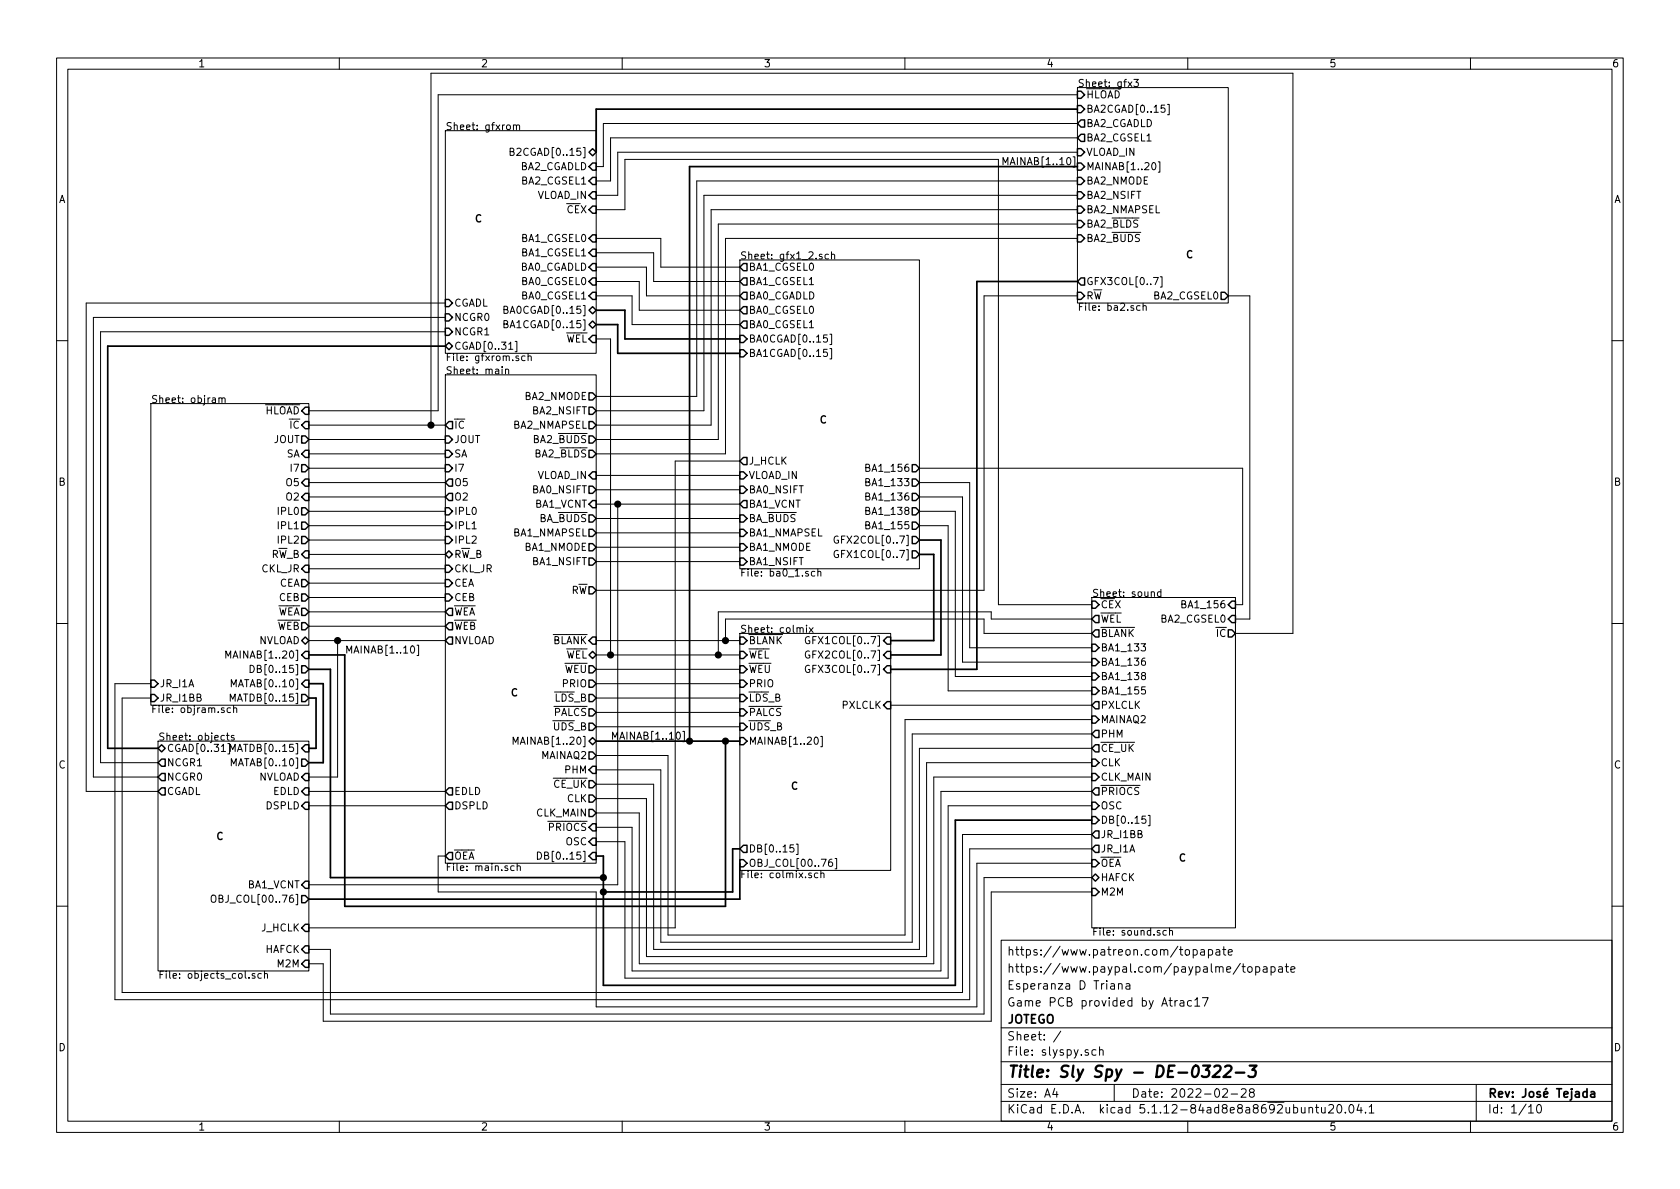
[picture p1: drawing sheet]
<svg xmlns="http://www.w3.org/2000/svg" width="297mm" height="210mm" viewBox="0 0 297 210" stroke-linecap="round" stroke-linejoin="round" font-family="sans-serif">
<g fill="none" stroke="#000" stroke-width=".18">
<path d="M10 10.3h277v189.9h-277zM12 12.2h273v186.1h-273zM60 10.3v1.9M110 10.3v1.9M160 10.3v1.9M190.5 15.5h26.7v38.1h-26.7zM190.5 16.8h-113v55.8h-22.9M199.5 14.5l.6 .8M200.1 14.5l-.6 .8M200.5 14h.8l-.5 .5 .4 .2v.5l-.2 .1-.5-.1M205.9 18.6h-.6v.6l.2-.1 .4 .1v.5l-.1 .2-.5-.2M206.4 18.5h.3v1.8h-.3"/>
<path d="M210 10.3v1.9M260 10.3v1.9M78.7 23.1h26.7v39.4h-26.7zM90.2 26.8h.5l.2-.2-.1-.3-.6-.1v1.3h.5l.2-.1v-.4l-.3-.2M90.8 22.2l.2-.1h.3v.8M90.8 22.1v.8M91.3 22.3l.2-.2h.3l.1 .8M105.4 37.1h5.1v-8.9h66v78.7h16.5M177.3 29.1v-1.2l.5 .9 .4-.9v1.2M190.5 37.1h-64.8v38.1h-20.3M190.5 34.5h-66v38.1h-19.1M190.5 39.6h-63.5v38.1h-21.6"/>
<path d="M190.5 24.4h-82.6v7.6h-2.5M190.5 21.8h-83.8v7.7h-1.3M190.5 32h-67.3v38.1h-17.8M190.5 26.9h-81.3v7.6h-3.8M203.8 28.9l.1-.2a.67 .67 0 0 1 .5 .7 .67 .67 0 0 1-.5 .6l-.3-.5zM204.8 28.6h.3v1.8h-.3M78.7 58.7h-60.9v76.2h10.1M78.7 56.1h-62.2v81.3h11.4M78.7 53.6h-63.5v86.3h12.7M89.1 57.3l.5-.1 .2-.2-.1-.2-.6-.1v1.3h.5l.2-.3v-.2l-.3-.2M89.1 54.8l.5-.1 .2-.2-.1-.2-.6-.2v1.3h.5l.2-.2v-.2l-.3-.2M105.4 47.2h8.9v5.1h16.5"/>
<path d="M105.4 44.7h10.2v5.1h15.2M105.4 42.2h11.4v5h14M105.4 52.3h6.4v5.1h19M105.4 49.8h7.6v5.1h17.8M105.4 59.9h2.5v55.9M130.8 46h31.8v54.6h-31.8zM146.3 59.2h-.7v.6l.2-.1 .5 .1v.6l-.2 .1-.5-.1M146.5 45h-.4l-.2 .2 .1 .5h.5M146.7 59.1h.3v1.8h-.3M147 45.1l.2-.1h.3l.1 .8M147 44.5v1.3M190.5 52.3h-16.5v52.1h-68.6"/>
<path d="M190.5 42.2h-62.2v38.1h-22.9M201.6 54.1l-.4-.1-.2 .3 .1 .5h.5M202.1 54.2l.2-.2 .3 .1 .1 .8M202.1 53.6v1.3M203.9 49.1h.9l-.6 1.2M205.2 48.9h.3v1.9h-.3M217.2 52.3h3.8v57.2h-2.6M10 60.2h2M26.7 71.4h27.9v53.3h-27.9zM38.7 70.5l.2-.1h.3v.8M38.7 70.4v.8M39.2 70.5l.2-.1h.3l.1 .8"/>
<path d="M54.6 75.2h24.1M54.6 77.7h24.1M76.2 75.2v-62.3h152.4v99.1h-10.2M78.7 66.3h26.7v86.3h-26.7zM88.8 64.8v.2M88.8 65.3v.8M89.4 65.4l.2-.1h.3v.8M89.4 65.3v.8M91.1 60.4h.3v1.8h-.3M91.7 63l-.3-.1-.2 .2 .1 .2 .4 .1v.3h-.5M92.8 63l-.3-.1-.3 .3 .2 .5h.4M93.4 63.1l.1-.2 .4 .1v.8"/>
<path d="M93.4 62.5v1.3M146.3 61.8h-.7v.6l.2-.2 .5 .2v.5l-.2 .1-.5-.1M146.7 61.6h.3v1.9h-.3M285 60.2h2M54.6 95.5h24.1M54.6 98h24.1M54.6 82.8h24.1M54.6 93h24.1M54.6 90.4h24.1M54.6 87.9h24.1M54.6 85.3h24.1M54.6 80.3h24.1"/>
<path d="M83.5 93.5h.7M105.4 89.1h25.4M105.4 86.6h25.4M105.4 84.1h25.4M105.4 91.7h25.4M105.4 99.3h25.4M105.4 96.8h25.4M105.4 94.2h25.4M109.2 89.1v67.4h-54.6M130.8 81.5h-11.4v82.6h-64.8M148.2 94.9a.59 .59 0 0 0-.7 .5 .59 .59 0 0 0 .7 .6l.1-.5h-.3M148.2 97.4a.59 .59 0 0 0-.7 .6 .59 .59 0 0 0 .7 .5l.1-.4h-.3"/>
<path d="M162.6 93h5v29.2h25.4M162.6 82.8h57.1v24.1h-1.3M162.6 85.3h8.8v29.2h21.6M162.6 87.9h7.6v29.2h22.8M162.6 90.4h6.3v29.2h24.1M10 110.3h2M39.9 116.4v-1.3l.5 .9 .4-.9v1.3M44.2 117.6a.64 .64 0 0 1 .8 .7 .64 .64 0 0 1-.8 .6zM54.6 105.7h24.1M54.6 113.3h24.1M54.6 100.6h24.1M54.6 110.7h24.1"/>
<path d="M54.6 108.2h24.1M54.6 103.1h24.1M59.7 113.3v24.1h-5.1M72.7 114.3l.2-.1a.67 .67 0 0 1 .4 .7 .67 .67 0 0 1-.4 .6l-.3-.5zM73.7 114.1h.3v1.8h-.3M105.4 118.4h25.4M105.4 113.3h25.4M105.4 115.8h25.4M130.8 112h26.7v41.9h-26.7zM142.6 110.6v.1M142.6 111v.8M143.1 111l.7 .8"/>
<path d="M143.1 115.2a.59 .59 0 0 0-.7 .6 .59 .59 0 0 0 .7 .5l.1-.5h-.3M143.1 117.7a.59 .59 0 0 0-.7 .6 .59 .59 0 0 0 .7 .6l.1-.5h-.3M143.1 112.6a.59 .59 0 0 0-.7 .6 .59 .59 0 0 0 .7 .6l.1-.5h-.3M143.8 111l-.7 .8M144.1 101.1l-.4-.1-.2 .3 .1 .5h.5M144.6 101.2l.2-.2 .3 .1v.8M144.6 100.6v1.3M193 105.7h25.4v58.4h-25.4zM193 109.5h-17.7v-1.3h-48.3v7.6M193 112h-19v-2.5h-45.7v3.8M201.8 113.8h.7l-.4 .5 .4 .1-.1 .7h-.4l-.2-.1M202.1 119.5l-.2-.2v-.3l.2-.1 .3 .1 .1 .3-.5 .2-.2 .2v.3l.3 .2 .3-.1 .1-.1v-.4l-.2-.1"/>
<path d="M202.4 116.4l-.3 .1a.87 .87 0 0 0 0 1.1l.4-.1v-.5l-.4-.1-.3 .2M203.6 104.8l.2-.2 .2 .1 .1 .8M205.3 104.7l-.4-.1-.3 .3 .2 .5h.5M205.3 104.2v1.3M285 110.3h2M26.7 123.4h-5.1v52.1h148.6v-27.9h22.8M26.7 120.9h-6.4v55.9h151.1v-26.7h21.6M27.9 131.1h26.7v40.6h-26.7zM39.6 125.2h-.3l-.2 .1 .1 .2 .4 .1v.4h-.5M40 130h.5M40.2 129.6v1.1l.3 .2M40.3 131.5h.3v1.8h-.3"/>
<path d="M40.7 132.9v-1.3l.4 .9 .5-.9v1.3M40.7 124v-1.3l.4 .9 .5-.9v1.3M40.8 125.2h-.4l-.2 .2 .1 .6h.5M40.9 135.4v-1.2l.4 .9 .5-.9v1.2M40.9 121.5v-1.3l.4 .9 .5-.9v1.3M41.3 125.3l.2-.1h.3l.1 .8M41.3 124.7v1.3M41.4 130.1l-.3-.1-.2 .2v.2l.5 .1v.3h-.5M54.6 139.9h24.1M90.7 131.6v-1.3l.5 1 .4-1v1.3M105.4 120.9h25.4M105.4 123.4h25.4"/>
<path d="M105.4 126h25.4M105.4 128.5h25.4M119.7 129.6l.2-.1a.67 .67 0 0 1 .4 .6 .67 .67 0 0 1-.4 .6l-.3-.5zM120.7 129.3h.3v1.9h-.3M144.1 130.5l.1-.2a.67 .67 0 0 1 .5 .7 .67 .67 0 0 1-.5 .6l-.3-.5zM145.1 130.2h.3v1.8h-.3M157.5 124.7h35.5M193 127.2h-33v38.1h-41.9v-31.7h-12.7M193 134.9h-29.2v34.3h-49.5v-28h-8.9M193 132.3h-30.4v35.6h-47v-29.2h-10.2M193 129.8h-31.7v36.8h-44.5v-30.5h-11.4M193 137.4h-27.9v33h-52.1v-26.6h-7.6"/>
<path d="M193 139.9h-26.6v31.8h-54.6v-25.4h-6.4M202.5 121.5h-.6l-.1 .6 .2-.2 .4 .1 .1 .6-.2 .1-.5-.1M37.4 158.5a.45 .45 0 0 1 .7 0 .88 .88 0 0 1-.2 1.1l-.4-.1a1.07 1.07 0 0 1-.1-1zM54.6 142.5h24.1M78.7 151.4h-1.2v6.3h27.9v20.3h67.3v-25.4h20.3M90.9 153.2l-.4-.1-.2 .2 .1 .6h.5M91.4 153.2l.2-.1 .3 .1 .1 .7M91.4 152.7v1.2M95 150.7a.64 .64 0 0 1 .8 .6 .64 .64 0 0 1-.8 .6zM140.3 149.4h-.6l-.1 .6 .5-.1 .3 .2v.3l-.3 .3-.5-.2M140.8 149.3h.3v1.8h-.3M143.5 154.4h-.3l-.2 .2v.1l.5 .2v.3h-.5"/>
<path d="M144.6 154.4h-.4l-.2 .2 .1 .6h.5M145.1 154.5l.2-.1h.3l.1 .8M145.1 153.9v1.3M147.1 151.9h-.2a.79 .79 0 0 0-.2 1.3h.4l.1-.5-.2-.3h-.3l-.2 .3M147.7 151.8h.2v1.8h-.2M193 142.5h-25.4v30.5h-57.1v-24.2h-5.1M193 155.2h-19v24.1h-115.6v-11.4h-3.8M193 157.7h-17.7v22.9h-118.2v-10.2h-2.5M202.5 144.3h-.5l-.1 .6 .5-.1 .2 .3v.3l-.2 .2-.5-.1M203 144.2h.3v1.8h-.3M10 160.2h2M45.1 172.2h-.3l-.2 .1v.2l.5 .1v.3h-.5"/>
<path d="M46.2 172.2h-.4l-.2 .2 .1 .5h.5M46.8 172.3l.1-.1h.3l.1 .8M46.8 171.7v1.3M177 166.3h108v32h-108zM197.8 174.1l.2-.2 .3 .1 .1 .9M197.8 173.9v1M199.1 174h.6l.1 .9M199.8 174.3l-.5 .1-.2 .2v.2l.2 .1 .5-.1M206.2 164.6l-.3-.1-.3 .3 .1 .5h.5M206.8 164.7l.2-.2 .3 .1v.8M206.8 164.1v1.3M208.7 177h.5l.1 .9"/>
<path d="M209.3 177.3l-.5 .1a.29 .29 0 0 0-.2 .2 .29 .29 0 0 0 .2 .3l.5-.1M210.7 177l-.4-.1-.3 .3v.6l.3 .1 .4-.1M211 168l.4-.1 .3 .3-.1 .6-.2 .1-.4-.1M211 167.9v1.5M211.3 176.9l.4-.5v1.5M211.3 177.9h.8M212.3 168h.6l.1 .9M212.6 176.4h1l-.6 1.5M213 168.3h-.5l-.3 .2 .3 .4 .5-.1M213.7 168l.4-.1 .3 .3-.1 .6-.2 .1-.4-.1M213.7 167.9v1.5M215 168h.6l.1 .9"/>
<path d="M215.7 168.3h-.5a.29 .29 0 0 0-.3 .3 .29 .29 0 0 0 .3 .3l.5-.1M216.2 167.9h.5M216.4 167.4v1.3l.3 .2M217.2 168.4l.7-.1-.1-.3-.4-.1-.2 .2v.7h.6M219.3 170.4l-1.3 1.9M219.6 170.9h.6M219.8 170.4v1.3l.4 .2M220.7 171.1l.2-.2 .4 .2v.7l-.2 .1-.4-.1zM222 171l.5-.1 .2 .3-.1 .7h-.6M222 170.9v1.5M223.4 171h.6v.9M224 171.3l-.5 .1a.29 .29 0 0 0-.2 .2 .29 .29 0 0 0 .2 .3h.5"/>
<path d="M224.7 171l.5-.1 .3 .3-.1 .6-.2 .1h-.5M224.7 170.9v1.5M226.1 171h.6v.9M226.7 171.3l-.5 .1-.2 .2 .1 .3h.1h.5M227.2 170.9h.6M227.5 170.4v1.3l.3 .2M228.2 171.4l.8-.1-.1-.3-.5-.1-.2 .2 .1 .8h.6M285 160.2h2M60 198.3v1.9M110 198.3v1.9M160 198.3v1.9M177 194.8h108"/>
<path d="M177 191.8h108M177 187.8h108M177 181.8h108M186.5 192.5l-.4 1h1M186.8 193v1M187.6 182.3l-1.3 2M193.8 185.7l-.5-.1-.2 .3v.6l.2 .1 .5-.1M194.4 185.7l.2-.1 .4 .1v.9M194.4 185.1v1.5M197 191.8v3M210 198.3v1.9M216.2 192.7l.2-.2h.4l.2 .5-.9 1h.9"/>
<path d="M217.7 193.5h1.1M219.5 192.7l.2-.2h.3l.3 .2v.3v.2l-.9 .8h.9M221.2 193.2l-.3-.3 .1-.2 .2-.2 .4 .1 .2 .2-.1 .2-.6 .2a.48 .48 0 0 0-.1 .7l.2 .1 .5-.1a.48 .48 0 0 0-.1-.7h-.1M231.4 196l.2-.2 .4 .1 .1 .9M231.4 195.8v1M232.6 195.8h.5M232.8 195.3v1.3l.3 .2M233.7 195.8v.8a.37 .37 0 0 0 .6 .1M234.3 195.8v1M234.9 195.5l.3-.2h.3l.2 .2 .1 .3-.1 .2-.8 .8h.9M236.5 195.5l.2-.2a.8 .8 0 0 1 .6 .8 .8 .8 0 0 1-.6 .7l-.2-.1-.1-.4zM237.9 196.7v.1"/>
<path d="M238.7 195.5l.2-.2a.8 .8 0 0 1 .5 .8 .8 .8 0 0 1-.5 .7l-.2-.1-.2-.4zM240.3 195.2l-.4 1.1h1M240.6 195.8v1M241.4 196.7v.1M242.1 195.8l.4-.5v1.5M242.1 196.8h.8M260 198.3v1.9M261 191.8v6.5M270.3 195.8l.4-.5v1.5M270.3 196.8h.8M271.8 195.5l.4-.2a.94 .94 0 0 1 0 1.5 .79 .79 0 0 1-.4-1.3z"/>
</g>
<g fill="none" stroke="#000" stroke-width=".3">
<path d="M190.5 19.3h-85.1v7.6M190.5 29.5h-68.6v101.6M105.4 54.9h5.1v5h20.3M105.4 57.4h3.8v5.1h21.6M190.5 49.8h-17.8v68.6h-15.2M78.7 61.2h-59.7v71.1h8.9M162.6 95.5h3.8v20.3h-8.9M162.6 98h2.5v15.3h-7.6M54.6 118.4h3.8v36.8h48.3M54.6 115.8h6.4v44.5h67.3v-29.2M54.6 123.4h1.3v8.9h-1.3M54.6 120.9h2.5v14h-2.5"/>
<path d="M105.4 131.1h25.4M130.8 150.1h-1.3v7.6h-22.8M130.8 152.6v6.4h-76.2M193 145h-24.1v29.2h-62.2v-22.8h-1.3M281.3 193.1h.6v.9M281.9 193.4l-.4 .1-.3 .2 .3 .3 .4-.1"/>
</g>
<path d="M212.7 188.4h1.3l-.8 .8a.48 .48 0 0 1 .6 .4v.5l-.3 .2-.7 .1-.3-.1M214.7 188.6l.3-.2h.5l.2 .2 .1 .4-.1 .3-1.3 1.1h1.2M216.6 188.6l.3-.2h.5a.46 .46 0 0 1 .3 .6l-.1 .3-1.3 1.1h1.3M218.5 189.7h1.5M221 188.4h1.2l-.8 .8h.3l.3 .2a.82 .82 0 0 1-.2 .9l-.8 .1-.3-.1" fill="none" stroke="#000" stroke-width=".41"/>
<g fill="none" stroke="#000" stroke-width=".25">
<path d="M190.5 16.1h.6l.7 .7-.7 .6h-.6zM190.5 18.7h.6l.7 .6-.7 .6h-.6zM104.1 26.9l.7-.6 .6 .6-.6 .7zM104.8 36.4h.6v1.3h-.6l-.7-.6zM104.8 28.8h.6v1.3h-.6l-.7-.6zM104.8 31.4h.6v1.2h-.6l-.7-.6zM104.8 33.9h.6v1.3h-.6l-.7-.7zM190.5 39h.6l.7 .6-.7 .7h-.6zM190.5 31.4h.6l.7 .6-.7 .6h-.6zM190.5 36.4h.6l.7 .7-.7 .6h-.6zM190.5 33.9h.6l.7 .6-.7 .7h-.6zM190.5 26.3h.6l.7 .6-.7 .7h-.6z"/>
<path d="M190.5 28.8h.6l.7 .7-.7 .6h-.6zM191.1 21.2h.7v1.3h-.7l-.6-.7zM191.1 23.7h.7v1.3h-.7l-.6-.6zM78.7 53h.7l.6 .6-.6 .6h-.7zM78.7 55.5h.7l.6 .6-.6 .7h-.7zM78.7 58h.7l.6 .7-.6 .6h-.7zM104.1 57.4l.7-.6 .6 .6-.6 .6zM104.8 41.5h.6v1.3h-.6l-.7-.6zM104.8 54.2l.6 .7-.6 .6-.7-.6zM104.8 49.1h.6v1.3h-.6l-.7-.6zM104.8 51.7h.6v1.3h-.6l-.7-.7zM104.8 46.6h.6v1.3h-.6l-.7-.7z"/>
<path d="M104.8 59.3h.6v1.3h-.6l-.7-.7zM104.8 44.1h.6v1.2h-.6l-.7-.6zM130.8 59.3h.6l.7 .6-.7 .7h-.6zM131.4 46.6h.7v1.3h-.7l-.6-.7zM131.4 54.2h.7v1.3h-.7l-.6-.6zM131.4 56.8h.7v1.2h-.7l-.6-.6zM131.4 51.7h.7v1.3h-.7l-.6-.7zM131.4 49.1h.7v1.3h-.7l-.6-.6zM190.5 51.7h.6l.7 .6-.7 .7h-.6zM190.5 41.5h.6l.7 .7-.7 .6h-.6zM191.1 49.1h.7v1.3h-.7l-.6-.6zM215.9 51.7h.6l.7 .6-.7 .7h-.6z"/>
<path d="M53.3 77.1h.7l.6 .6-.6 .7h-.7zM54 74.5h.6v1.3h-.6l-.7-.6zM54 72h.6v1.3h-.6l-.7-.7zM54 79.6h.6v1.3h-.6l-.7-.6zM78.7 61.2l.7-.6 .6 .6-.6 .6zM78.7 79.6h.7l.6 .7-.6 .6h-.7zM78.7 77.1h.7l.6 .6-.6 .7h-.7zM79.4 74.5h.6v1.3h-.6l-.7-.6zM104.1 69.5h.7l.6 .6-.6 .6h-.7zM104.1 72h.7l.6 .6-.6 .7h-.7zM104.1 74.5h.7l.6 .7-.6 .6h-.7zM104.1 77.1h.7l.6 .6-.6 .7h-.7z"/>
<path d="M104.1 79.6h.7l.6 .7-.6 .6h-.7zM130.8 61.8h.6l.7 .7-.7 .6h-.6zM53.3 82.2h.7l.6 .6-.6 .6h-.7zM53.3 89.8h.7l.6 .6-.6 .7h-.7zM53.3 92.3h.7l.6 .7-.6 .6h-.7zM53.3 94.9h.7l.6 .6-.6 .6h-.7zM54 97.4h.6v1.3h-.6l-.7-.7zM54 87.2h.6v1.3h-.6l-.7-.6zM54 84.7h.6v1.3h-.6l-.7-.7zM54 99.9h.6v1.3h-.6l-.7-.6zM78.7 82.2h.7l.6 .6-.6 .6h-.7zM78.7 99.9h.7l.6 .7-.6 .6h-.7z"/>
<path d="M78.7 98l.7-.6 .6 .6-.6 .7zM78.7 89.8h.7l.6 .6-.6 .7h-.7zM78.7 92.3h.7l.6 .7-.6 .6h-.7zM78.7 94.9h.7l.6 .6-.6 .6h-.7zM79.4 87.2h.6v1.3h-.6l-.7-.6zM79.4 84.7h.6v1.3h-.6l-.7-.7zM104.1 98.7h.7l.6 .6-.6 .6h-.7zM104.1 93.6h.7l.6 .6-.6 .7h-.7zM104.1 96.1h.7l.6 .7-.6 .6h-.7zM104.1 86h.7l.6 .6-.6 .6h-.7zM104.1 91.1h.7l.6 .6-.6 .6h-.7zM104.8 83.4h.6v1.3h-.6l-.7-.6z"/>
<path d="M104.8 88.5h.6v1.3h-.6l-.7-.7zM130.8 98.7h.6l.7 .6-.7 .6h-.6zM130.8 93.6h.6l.7 .6-.7 .7h-.6zM130.8 96.1h.6l.7 .7-.7 .6h-.6zM130.8 86h.6l.7 .6-.7 .6h-.6zM130.8 91.1h.6l.7 .6-.7 .6h-.6zM130.8 83.4h.6l.7 .7-.7 .6h-.6zM131.4 88.5h.7v1.3h-.7l-.6-.7zM131.4 80.9h.7v1.3h-.7l-.6-.7zM161.3 94.9h.6l.7 .6-.7 .6h-.6zM161.3 97.4h.6l.7 .6-.7 .7h-.6zM161.3 89.8h.6l.7 .6-.7 .7h-.6z"/>
<path d="M161.3 84.7h.6l.7 .6-.7 .7h-.6zM161.3 87.2h.6l.7 .7-.7 .6h-.6zM161.3 92.3h.6l.7 .7-.7 .6h-.6zM161.3 82.2h.6l.7 .6-.7 .6h-.6zM53.3 102.5h.7l.6 .6-.6 .7h-.7zM53.3 105h.7l.6 .7-.6 .6h-.7zM53.3 110.1h.7l.6 .6-.6 .7h-.7zM53.3 107.6h.7l.6 .6-.6 .6h-.7zM53.3 117.7h.7l.6 .7-.6 .6h-.7zM53.3 113.3l.7-.7 .6 .7-.6 .6zM54 115.2h.6v1.3h-.6l-.7-.7zM78.7 102.5h.7l.6 .6-.6 .7h-.7z"/>
<path d="M78.7 105h.7l.6 .7-.6 .6h-.7zM79.4 107.6h.6v1.2h-.6l-.7-.6zM79.4 110.1h.6v1.3h-.6l-.7-.7zM79.4 112.6h.6v1.3h-.6l-.7-.6zM104.1 115.8l.7-.6 .6 .6-.6 .7zM104.1 103.8h.7l.6 .6-.6 .6h-.7zM104.1 117.7h.7l.6 .7-.6 .6h-.7zM104.8 112.6h.6v1.3h-.6l-.7-.6zM130.8 115.2h.6l.7 .6-.7 .7h-.6zM130.8 117.7h.6l.7 .7-.7 .6h-.6zM130.8 112.6h.6l.7 .7-.7 .6h-.6zM156.8 115.2h.7v1.3h-.7l-.6-.7z"/>
<path d="M156.8 117.7h.7v1.3h-.7l-.6-.6zM156.8 112.6h.7v1.3h-.7l-.6-.6zM193 106.3h.7l.6 .6-.6 .7h-.7zM193 119h.7l.6 .6-.6 .7h-.7zM193 113.9h.7l.6 .6-.6 .7h-.7zM193 116.5h.7l.6 .6-.6 .6h-.7zM193.7 108.8h.6v1.3h-.6l-.7-.6zM193.7 111.4h.6v1.2h-.6l-.7-.6zM217.2 111.4h.6l.6 .6-.6 .6h-.6zM217.8 106.3h.6v1.3h-.6l-.6-.7zM217.8 108.8h.6v1.3h-.6l-.6-.6zM26.7 120.3h.6l.6 .6-.6 .6h-.6z"/>
<path d="M26.7 122.8h.6l.6 .6-.6 .7h-.6zM28.6 139.3h.6v1.3h-.6l-.7-.7zM28.6 134.2h.6v1.3h-.6l-.7-.6zM28.6 136.8h.6v1.2h-.6l-.7-.6zM28.6 131.7l.6 .6-.6 .7-.7-.7zM53.3 134.2h.7l.6 .7-.6 .6h-.7zM53.3 122.8h.7l.6 .6-.6 .7h-.7zM54 131.7h.6v1.3h-.6l-.7-.7zM54 136.8h.6v1.2h-.6l-.7-.6zM54 139.3h.6v1.3h-.6l-.7-.7zM54 120.3h.6v1.2h-.6l-.7-.6zM78.7 139.9l.7-.6h.6v1.3h-.6z"/>
<path d="M104.1 120.3h.7l.6 .6-.6 .6h-.7zM104.1 138h.7l.6 .7-.6 .6h-.7zM104.1 133h.7l.6 .6-.6 .6h-.7zM104.1 125.3h.7l.6 .7-.6 .6h-.7zM104.1 122.8h.7l.6 .6-.6 .7h-.7zM104.1 127.9h.7l.6 .6-.6 .7h-.7zM104.8 135.5h.6v1.3h-.6l-.7-.7zM104.8 130.4l.6 .7-.6 .6-.7-.6zM130.8 120.3h.6l.7 .6-.7 .6h-.6zM130.8 125.3h.6l.7 .7-.7 .6h-.6zM130.8 127.9h.6l.7 .6-.7 .7h-.6zM130.8 122.8h.6l.7 .6-.7 .7h-.6z"/>
<path d="M130.8 130.4h.6l.7 .7-.7 .6h-.6zM156.8 124.1h.7v1.2h-.7l-.6-.6zM193 136.8h.7l.6 .6-.6 .6h-.7zM193 126.6h.7l.6 .6-.6 .7h-.7zM193 134.2h.7l.6 .7-.6 .6h-.7zM193 121.5h.7l.6 .7-.6 .6h-.7zM193.7 131.7h.6v1.3h-.6l-.7-.7zM193.7 129.2h.6v1.2h-.6l-.7-.6zM193.7 139.3h.6v1.3h-.6l-.7-.7zM193.7 124.1h.6v1.2h-.6l-.7-.6zM53.3 158.4h.7l.6 .6-.6 .6h-.7zM54 155.8h.6v1.3h-.6l-.7-.6z"/>
<path d="M54 141.9h.6v1.2h-.6l-.7-.6zM78.7 151.4l.7-.7h.6v1.3h-.6zM79.4 141.9h.6v1.2h-.6l-.7-.6zM104.1 143.1h.7l.6 .7-.6 .6h-.7zM104.1 140.6h.7l.6 .6-.6 .7h-.7zM104.8 150.7h.6v1.3h-.6l-.7-.6zM104.8 148.2h.6v1.3h-.6l-.7-.7zM104.8 145.7h.6v1.2h-.6l-.7-.6zM130.8 152h.6l.7 .6-.7 .7h-.6zM131.4 149.5h.7v1.2h-.7l-.6-.6zM193 141.9h.7l.6 .6-.6 .6h-.7zM193 152h.7l.6 .6-.6 .7h-.7z"/>
<path d="M193 157.1h.7l.6 .6-.6 .7h-.7zM193 144.4h.7l.6 .6-.6 .7h-.7zM193 155.2l.7-.6 .6 .6-.6 .6zM193.7 149.5h.6v1.2h-.6l-.7-.6zM193.7 146.9h.6v1.3h-.6l-.7-.6zM54 167.3h.6v1.2h-.6l-.7-.6zM54 169.8h.6v1.3h-.6l-.7-.7zM54 163.4h.6v1.3h-.6l-.7-.6z"/>
</g>
<g fill="#000" stroke="#000" stroke-width=".25">
<circle cx="76.2" cy="75.2" r=".51"/>
<circle cx="109.2" cy="89.1" r=".51"/>
<circle cx="59.7" cy="113.3" r=".51"/>
<circle cx="108" cy="115.8" r=".51"/>
<circle cx="127" cy="115.8" r=".51"/>
<circle cx="128.3" cy="113.3" r=".51"/>
<circle cx="121.9" cy="131.1" r=".51"/>
<circle cx="128.3" cy="131.1" r=".51"/>
<circle cx="106.7" cy="155.2" r=".51"/>
<circle cx="106.7" cy="157.7" r=".51"/>
</g>
<text font-size="2.8" x="178" y="190.5">Title: Sly Spy - DE-0322-3</text>
<g font-size="2.1">
<text x="178" y="172">https://www.paypal.com/paypalme/topapate</text>
<text x="178" y="169">https://www.patreon.com/topapate</text>
<text x="178" y="178">Game PCB provided by Atrac17</text>
<text x="178" y="175">Esperanza D Triana</text>
<text x="178" y="184">Sheet: /</text>
<text x="178" y="181">JOTEGO</text>
<text x="178" y="186.7">File: slyspy.sch</text>
<text x="178" y="196.9">KiCad E.D.A. kicad 5.1.12-84ad8e8a8692ubuntu20.04.1</text>
<text x="178" y="194.1">Size: A4</text>
<text x="200" y="194.1">Date: 2022-02-28</text>
<text x="263" y="194.1">Rev: José Tejada</text>
<text x="263" y="196.9">Id: 1/10</text>
</g>
<g font-size="1.8">
<text x="35" y="11.9">1</text>
<text x="85" y="11.9">2</text>
<text x="135" y="11.9">3</text>
<text x="185" y="11.9">4</text>
<text x="235" y="11.9">5</text>
<text x="285" y="11.9">6</text>
<text x="190.5" y="15.4">Sheet: gfx3</text>
<text x="192" y="17.4">HLOAD</text>
<text x="78.7" y="23">Sheet: gfxrom</text>
<text x="192" y="22.5">BA2_CGADLD</text>
<text x="192" y="19.9">BA2CGAD[0..15]</text>
<text x="91.3" y="27.6">B2CGAD[0..15]</text>
<text x="178.3" y="29.2">MAINAB[1..10]</text>
<text x="192" y="25">BA2_CGSEL1</text>
<text x="192" y="27.6">VLOAD_IN</text>
<text x="10.4" y="35.9">A</text>
<text x="91.8" y="30.1">BA2_CGADLD</text>
<text x="92.3" y="32.6">BA2_CGSEL1</text>
<text x="94.9" y="35.2">VLOAD_IN</text>
<text x="192" y="32.6">BA2_NMODE</text>
<text x="192" y="35.2">BA2_NSIFT</text>
<text x="192" y="30.1">MAINAB[1..20]</text>
<text x="285.4" y="35.9">A</text>
<text x="83.8" y="39.3">C</text>
<text x="100.3" y="37.7">CEX</text>
<text x="192" y="40.3">BA2_BLDS</text>
<text x="192" y="37.7">BA2_NMAPSEL</text>
<text x="91.8" y="47.9">BA0_CGADLD</text>
<text x="92.3" y="42.8">BA1_CGSEL0</text>
<text x="92.3" y="45.3">BA1_CGSEL1</text>
<text x="130.8" y="45.9">Sheet: gfx1_2.sch</text>
<text x="132.3" y="47.9">BA1_CGSEL0</text>
<text x="192" y="42.8">BA2_BUDS</text>
<text x="209.5" y="45.7">C</text>
<text x="92.3" y="50.4">BA0_CGSEL0</text>
<text x="92.3" y="53">BA0_CGSEL1</text>
<text x="132.3" y="53">BA0_CGADLD</text>
<text x="132.3" y="50.4">BA1_CGSEL1</text>
<text x="192" y="50.4">GFX3COL[0..7]</text>
<text x="192" y="53">RW</text>
<text x="204" y="53">BA2_CGSEL0</text>
<text x="80.3" y="54.2">CGADL</text>
<text x="80.3" y="56.8">NCGR0</text>
<text x="80.3" y="59.3">NCGR1</text>
<text x="90" y="58">BA1CGAD[0..15]</text>
<text x="90" y="55.5">BA0CGAD[0..15]</text>
<text x="132.3" y="55.5">BA0_CGSEL0</text>
<text x="132.3" y="58">BA0_CGSEL1</text>
<text x="190.5" y="55">File: ba2.sch</text>
<text x="78.7" y="63.8">File: gfxrom.sch</text>
<text x="80.3" y="61.8">CGAD[0..31]</text>
<text x="99.9" y="60.6">WEL</text>
<text x="132.3" y="60.6">BA0CGAD[0..15]</text>
<text x="132.3" y="63.1">BA1CGAD[0..15]</text>
<text x="26.7" y="71.3">Sheet: objram</text>
<text x="78.7" y="66.2">Sheet: main</text>
<text x="92.8" y="70.7">BA2_NMODE</text>
<text x="46.8" y="73.3">HLOAD</text>
<text x="51.3" y="75.8">IC</text>
<text x="80.3" y="75.8">IC</text>
<text x="90.7" y="75.8">BA2_NMAPSEL</text>
<text x="94.3" y="73.3">BA2_NSIFT</text>
<text x="144.8" y="74.9">C</text>
<text x="48.4" y="78.4">JOUT</text>
<text x="50.6" y="80.9">SA</text>
<text x="51.6" y="83.4">I7</text>
<text x="80.3" y="83.4">I7</text>
<text x="80.3" y="80.9">SA</text>
<text x="80.3" y="78.4">JOUT</text>
<text x="94.4" y="78.4">BA2_BUDS</text>
<text x="94.5" y="80.9">BA2_BLDS</text>
<text x="132.3" y="82.2">J_HCLK</text>
<text x="153.6" y="83.4">BA1_156</text>
<text x="10.4" y="85.9">B</text>
<text x="50.7" y="88.5">O2</text>
<text x="50.7" y="86">O5</text>
<text x="80.3" y="88.5">O2</text>
<text x="80.3" y="86">O5</text>
<text x="94.3" y="87.2">BA0_NSIFT</text>
<text x="94.5" y="89.8">BA1_VCNT</text>
<text x="94.9" y="84.7">VLOAD_IN</text>
<text x="132.3" y="87.2">BA0_NSIFT</text>
<text x="132.3" y="89.8">BA1_VCNT</text>
<text x="132.3" y="84.7">VLOAD_IN</text>
<text x="153.6" y="86">BA1_133</text>
<text x="153.6" y="88.5">BA1_136</text>
<text x="285.4" y="85.9">B</text>
<text x="49.4" y="91.1">IPL0</text>
<text x="49.4" y="93.6">IPL1</text>
<text x="80.3" y="91.1">IPL0</text>
<text x="80.3" y="93.6">IPL1</text>
<text x="90.7" y="94.9">BA1_NMAPSEL</text>
<text x="95.3" y="92.3">BA_BUDS</text>
<text x="132.3" y="94.9">BA1_NMAPSEL</text>
<text x="132.3" y="92.3">BA_BUDS</text>
<text x="153.6" y="91.1">BA1_138</text>
<text x="153.6" y="93.6">BA1_155</text>
<text x="46.2" y="101.2">CKL_JR</text>
<text x="47.9" y="98.7">RW_B</text>
<text x="49.4" y="96.1">IPL2</text>
<text x="80.3" y="101.2">CKL_JR</text>
<text x="80.3" y="98.7">RW_B</text>
<text x="80.3" y="96.1">IPL2</text>
<text x="92.8" y="97.4">BA1_NMODE</text>
<text x="94.3" y="99.9">BA1_NSIFT</text>
<text x="130.8" y="101.9">File: ba0_1.sch</text>
<text x="132.3" y="99.9">BA1_NSIFT</text>
<text x="132.3" y="97.4">BA1_NMODE</text>
<text x="148.6" y="96.1">GFX2COL[0..7]</text>
<text x="148.6" y="98.7">GFX1COL[0..7]</text>
<text x="49.4" y="103.8">CEA</text>
<text x="49.4" y="106.3">CEB</text>
<text x="80.3" y="103.8">CEA</text>
<text x="80.3" y="106.3">CEB</text>
<text x="100.9" y="105">RW</text>
<text x="193" y="105.6">Sheet: sound</text>
<text x="194.6" y="107.6">CEX</text>
<text x="209.4" y="107.6">BA1_156</text>
<text x="45.6" y="113.9">NVLOAD</text>
<text x="49" y="111.4">WEB</text>
<text x="49" y="108.8">WEA</text>
<text x="80.3" y="108.8">WEA</text>
<text x="80.3" y="111.4">WEB</text>
<text x="80.3" y="113.9">NVLOAD</text>
<text x="97.7" y="113.9">BLANK</text>
<text x="130.8" y="111.9">Sheet: colmix</text>
<text x="132.3" y="113.9">BLANK</text>
<text x="143.5" y="113.9">GFX1COL[0..7]</text>
<text x="194.6" y="110.1">WEL</text>
<text x="194.6" y="112.6">BLANK</text>
<text x="205.3" y="110.1">BA2_CGSEL0</text>
<text x="215.1" y="112.6">IC</text>
<text x="40.9" y="116.5">MAINAB[1..20]</text>
<text x="45.4" y="119">DB[0..15]</text>
<text x="61" y="115.6">MAINAB[1..10]</text>
<text x="99.8" y="119">WEU</text>
<text x="99.9" y="116.5">WEL</text>
<text x="132.3" y="116.5">WEL</text>
<text x="132.3" y="119">WEU</text>
<text x="143.5" y="116.5">GFX2COL[0..7]</text>
<text x="143.5" y="119">GFX3COL[0..7]</text>
<text x="194.6" y="115.2">BA1_133</text>
<text x="194.6" y="117.7">BA1_136</text>
<text x="28.2" y="121.5">JR_I1A</text>
<text x="28.2" y="124.1">JR_I1BB</text>
<text x="41.6" y="124.1">MATDB[0..15]</text>
<text x="41.6" y="121.5">MATAB[0..10]</text>
<text x="90.2" y="123.1">C</text>
<text x="98.1" y="124.1">LDS_B</text>
<text x="99.6" y="121.5">PRIO</text>
<text x="132.3" y="121.5">PRIO</text>
<text x="132.3" y="124.1">LDS_B</text>
<text x="148.9" y="125.3">PXLCLK</text>
<text x="194.6" y="125.3">PXLCLK</text>
<text x="194.6" y="120.3">BA1_138</text>
<text x="194.6" y="122.8">BA1_155</text>
<text x="26.7" y="126.1">File: objram.sch</text>
<text x="27.9" y="131">Sheet: objects</text>
<text x="91.7" y="131.7">MAINAB[1..20]</text>
<text x="97.9" y="126.6">PALCS</text>
<text x="97.9" y="129.2">UDS_B</text>
<text x="107.9" y="130.8">MAINAB[1..10]</text>
<text x="132.3" y="126.6">PALCS</text>
<text x="132.3" y="129.2">UDS_B</text>
<text x="132.3" y="131.7">MAINAB[1..20]</text>
<text x="194.6" y="127.9">MAINAQ2</text>
<text x="194.6" y="130.4">PHM</text>
<text x="10.4" y="135.9">C</text>
<text x="29.5" y="135.5">NCGR1</text>
<text x="29.5" y="133">CGAD[0..31]</text>
<text x="41.6" y="135.5">MATAB[0..10]</text>
<text x="41.6" y="133">MATDB[0..15]</text>
<text x="95.7" y="134.2">MAINAQ2</text>
<text x="99.9" y="136.8">PHM</text>
<text x="194.6" y="133">CE_UK</text>
<text x="194.6" y="135.5">CLK</text>
<text x="285.4" y="135.9">C</text>
<text x="29.5" y="140.6">CGADL</text>
<text x="29.5" y="138">NCGR0</text>
<text x="45.6" y="138">NVLOAD</text>
<text x="47.1" y="143.1">DSPLD</text>
<text x="48.3" y="140.6">EDLD</text>
<text x="80.3" y="143.1">DSPLD</text>
<text x="80.3" y="140.6">EDLD</text>
<text x="97.9" y="139.3">CE_UK</text>
<text x="100.3" y="141.9">CLK</text>
<text x="139.7" y="139.6">C</text>
<text x="194.6" y="138">CLK_MAIN</text>
<text x="194.6" y="143.1">OSC</text>
<text x="194.6" y="140.6">PRIOCS</text>
<text x="38.1" y="148.5">C</text>
<text x="94.7" y="144.4">CLK_MAIN</text>
<text x="97.1" y="146.9">PRIOCS</text>
<text x="100.1" y="149.5">OSC</text>
<text x="194.6" y="148.2">JR_I1BB</text>
<text x="194.6" y="145.7">DB[0..15]</text>
<text x="78.7" y="154">File: main.sch</text>
<text x="80.3" y="152">OEA</text>
<text x="96.2" y="152">DB[0..15]</text>
<text x="130.8" y="155.3">File: colmix.sch</text>
<text x="132.3" y="150.7">DB[0..15]</text>
<text x="132.3" y="153.3">OBJ_COL[00..76]</text>
<text x="194.6" y="153.3">OEA</text>
<text x="194.6" y="150.7">JR_I1A</text>
<text x="194.6" y="155.8">HAFCK</text>
<text x="208.3" y="152.3">C</text>
<text x="38.6" y="159.6">OBJ_COL[00..76]</text>
<text x="43.7" y="157.1">BA1_VCNT</text>
<text x="194.6" y="158.4">M2M</text>
<text x="46.2" y="164.7">J_HCLK</text>
<text x="193" y="165.4">File: sound.sch</text>
<text x="27.9" y="173.1">File: objects_col.sch</text>
<text x="46.9" y="168.5">HAFCK</text>
<text x="49.1" y="171.1">M2M</text>
<text x="10.4" y="185.9">D</text>
<text x="285.4" y="185.9">D</text>
<text x="35" y="199.9">1</text>
<text x="85" y="199.9">2</text>
<text x="135" y="199.9">3</text>
<text x="185" y="199.9">4</text>
<text x="235" y="199.9">5</text>
<text x="285" y="199.9">6</text>
</g>
</svg>
